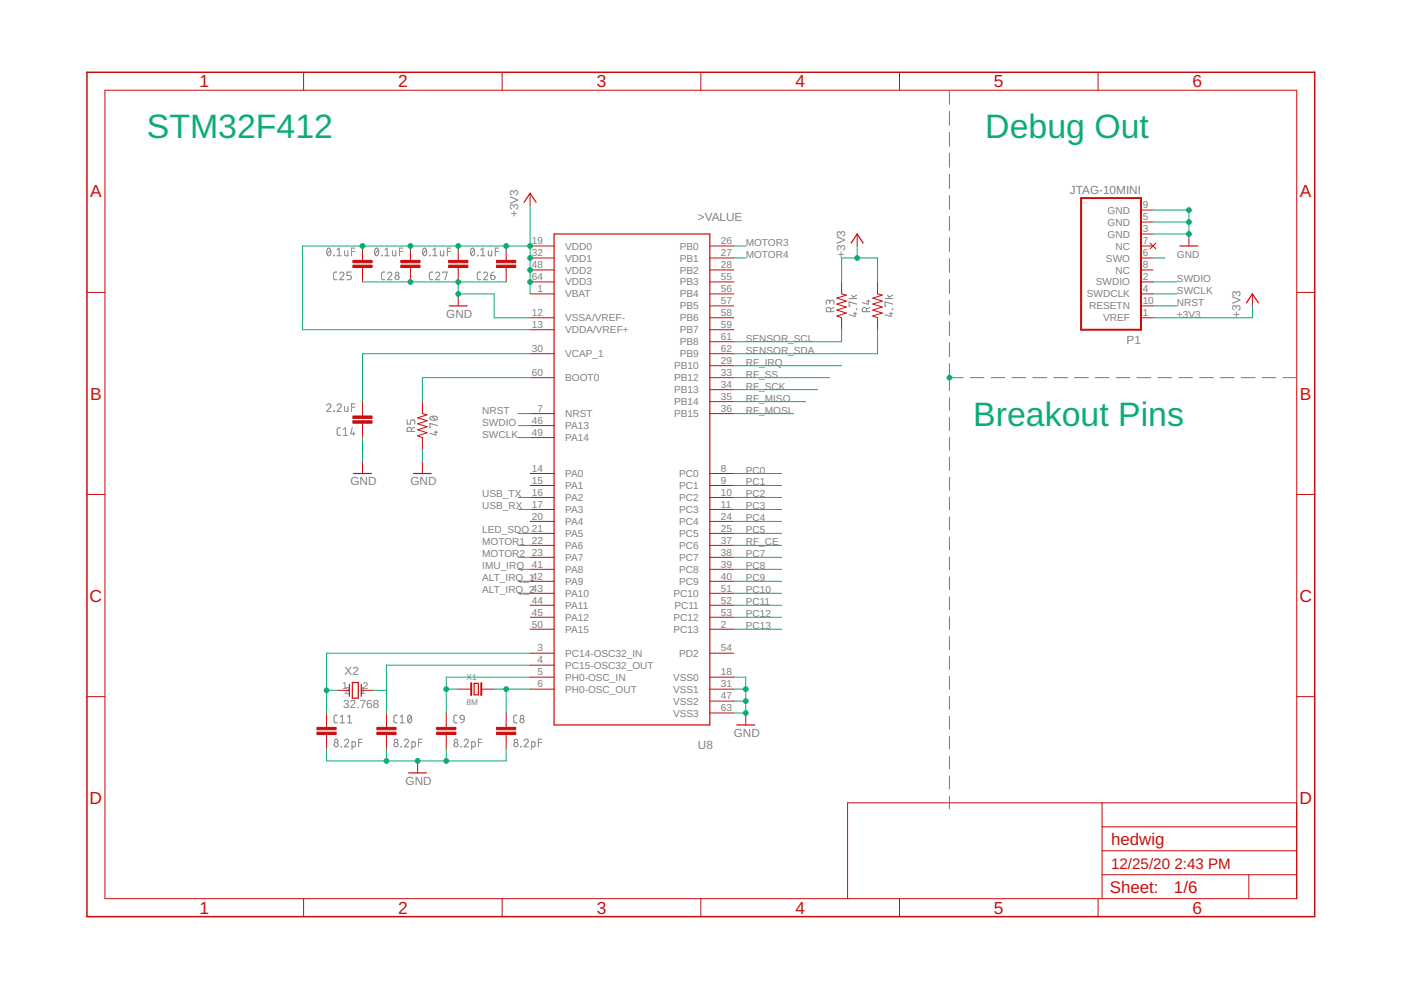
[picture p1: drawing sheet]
<svg xmlns="http://www.w3.org/2000/svg" width="297mm" height="210mm" viewBox="0 0 297 210" stroke-linecap="round" stroke-linejoin="round" font-family="sans-serif">
<g fill="none" stroke="#808080" stroke-width=".21">
<path d="M69.5 52.7l.2-.1a.97 .97 0 0 1 0 1.6 1.02 1.02 0 0 1-.2-1.5zM70.1 53l-.8 .9M70.8 54.1v.1zM71.4 57.7h-.5l-.2 .3v1.1l.2 .2h.5M71.5 54.2h.8M71.5 53l.4-.4v1.6M72 58a.44 .44 0 0 1 .6-.3 .44 .44 0 0 1 .2 .7l-.8 .9h.9M73 53.1l.1 1 .2 .1h.5v-1.1M74.5 57.7h-.9v.7h.5a.46 .46 0 0 1 .4 .5 .46 .46 0 0 1-.4 .4h-.5M74.5 53.3h.7M75.2 52.6h-.7v1.6M79.6 52.7l.3-.1a.95 .95 0 0 1 0 1.6 1.04 1.04 0 0 1-.3-1.5z"/>
<path d="M80.2 53l-.7 .9M80.9 54.1l.1 .1zM81.6 57.7h-.5l-.2 .3v1.1l.2 .2h.5M81.6 54.2h.9M81.6 53l.5-.4v1.6M82.2 58a.45 .45 0 0 1 .6-.3 .45 .45 0 0 1 .2 .7l-.8 .9h.9M83.2 53.1v1l.3 .1h.4v-1.1M84.7 53.3h.7M85.4 52.6h-.7v1.6M89.8 52.7l.2-.1a.95 .95 0 0 1 0 1.6 1.04 1.04 0 0 1-.2-1.5zM90.4 53l-.7 .9M91.1 54.1l.1 .1z"/>
<path d="M91.8 57.7h-.6l-.2 .3 .1 1.1 .1 .2h.6M91.8 54.2h.9M91.8 53l.4-.4v1.6M92.3 58a.45 .45 0 0 1 .7-.3 .45 .45 0 0 1 .1 .7l-.8 .9h.9M93.4 53.1v1l.2 .1h.5v-1.1M93.9 57.9v-.2h.9l-.4 1.6M94.8 53.3h.8M95.6 52.6h-.8v1.6M99.9 52.7l.3-.1a.95 .95 0 0 1 0 1.6 1.04 1.04 0 0 1-.3-1.5zM100.5 53l-.7 .9M101.2 54.1l.1 .1zM101.9 57.7h-.5l-.2 .3v1.1l.2 .2h.5"/>
<path d="M101.9 54.2h.9M101.9 53l.5-.4v1.6M102.5 58a.45 .45 0 0 1 .6-.3 .45 .45 0 0 1 .2 .7l-.8 .9h.9M103.5 53.1v1l.3 .1h.4v-1.1M104.1 58.4h.5a.45 .45 0 0 1 .4 .5 .45 .45 0 0 1-.5 .4 .45 .45 0 0 1-.4-.4zM104.8 57.7l-.6 .3-.1 .4M105 53.3h.7M105.7 52.6h-.7v1.6M175.9 64.1a.44 .44 0 0 1 .5-.5 .44 .44 0 0 1 .4 .5v.4M175.9 64.3v-.3a.37 .37 0 0 0-.3-.4 .37 .37 0 0 0-.4 .4v.5M176.1 66.1v-.5a.46 .46 0 0 0-.4-.4 .46 .46 0 0 0-.5 .4v.5h1.6M176.8 65.2l-.7 .3"/>
<path d="M180 63.3h1.7M180.6 62.6l.5 .7M180.9 66.5h.8M181.3 66.2v.9l-1.3-.4M181.6 65.5l.1 .1zM181.7 64.5l-1.7-.5v.9h.2M181.7 62.6l-.8 .4M183.7 66.1v-.5a.46 .46 0 0 0-.4-.4 .46 .46 0 0 0-.5 .4v.5h1.6M183.7 63.9h.7M184.1 63.6v.9l-1.3-.3M184.4 65.2l-.7 .3M187.6 63.3h1.7"/>
<path d="M188.2 62.6l.5 .7M188.6 66.5h.7M188.9 66.2v.9l-1.3-.4M189.2 65.5l.1 .1zM189.3 64.5l-1.7-.5v.9h.2M189.3 62.6l-.8 .4M69.3 86a.44 .44 0 0 1 .6-.4 .44 .44 0 0 1 .1 .7l-.7 .9h.9M70.8 87.1v.1zM71.5 86a.44 .44 0 0 1 .6-.4 .44 .44 0 0 1 .1 .7l-.7 .9h.8M72.2 90.7h-.5l-.2 .4v1l.2 .2h.5M72.8 92.3h.9M72.8 91.1l.4-.4v1.6"/>
<path d="M73 86.1l.1 1 .2 .1h.5v-1.1M74.5 86.3h.7M74.7 90.7l-.4 1.3h.9M75 91.6v.7M75.2 85.6h-.7v1.6M86.3 89v.9h.7v-.5a.46 .46 0 0 1 .5-.4 .46 .46 0 0 1 .4 .4v.5M87.2 91.5v-.5a.46 .46 0 0 0-.4-.4 .46 .46 0 0 0-.5 .4v.5h1.6M87.9 90.6l-.7 .3M91.2 88.4a1.04 1.04 0 0 1 1.6 .3 .95 .95 0 0 1-1.7 0zM91.5 88.3l.9 .7M92.1 91.6h.7M92.4 91.4v.8l-1.3-.3"/>
<path d="M92.8 90.2l-1.7-.4v.9h.2M71.5 151.6l-.4 .1-.3 .3 .1 1.2 .6 .1M72.1 153.3h.9M72.1 152l.5-.4v1.7M72.3 158.3h.1zM73 157.1a.44 .44 0 0 1 .7-.4 .44 .44 0 0 1 .1 .7l-.8 .9h.9M73.7 153.3h.9M73.7 152l.4-.4v1.7M74.6 158.3h.6l.1-.1 .1-.7-.2-.2h-.6v1.6M76.1 157.4h.7M76.8 156.7h-.7v1.6M84.2 151.6l-.4 .1-.3 .3v1l.3 .2 .4 .1"/>
<path d="M84.8 153.3h.9M84.8 152l.5-.4v1.7M85 158.3h.1zM85.7 157.1a.44 .44 0 0 1 .7-.4 .44 .44 0 0 1 .1 .7l-.8 .9h.9M86.6 151.7l.2-.1a.97 .97 0 0 1 0 1.7 1.02 1.02 0 0 1-.2-1.6zM87.2 152l-.7 .9M87.3 158.3h.6l.1-.1 .1-.7-.2-.2h-.6v1.6M88.7 157.4h.8M89.5 156.7h-.8v1.6M96.9 151.6l-.4 .1-.3 .3v1l.3 .2 .4 .1M97.7 151.8l.3-.2 .3 .2 .1 .7-.8-.1-.1-.3zM97.7 158.3h.1z"/>
<path d="M98.4 157.1a.45 .45 0 0 1 .6-.4 .45 .45 0 0 1 .2 .7l-.8 .9h.9M98.4 152.5l-.1 .5-.6 .3M100 158.3h.6l.1-.1 .1-.7-.2-.2h-.6v1.6M101.4 157.4h.8M102.2 156.7h-.8v1.6M109.6 151.6l-.5 .1-.2 .3v1l.2 .2 .5 .1M110.4 158.3h.1zM111.1 157.1a.45 .45 0 0 1 .6-.4 .45 .45 0 0 1 .2 .7l-.8 .9h.9M112.7 158.3h.7v-.8l-.1-.2h-.6v1.6M114.1 157.4h.8M114.9 156.7h-.8v1.6"/>
<circle cx="84.2" cy="58.9" r=".45"/>
<circle cx="84.2" cy="58" r=".36"/>
<circle cx="71.3" cy="157.9" r=".45"/>
<circle cx="71.3" cy="157.1" r=".36"/>
<circle cx="84" cy="157.9" r=".46"/>
<circle cx="84" cy="157.1" r=".37"/>
<circle cx="96.7" cy="157.1" r=".36"/>
<circle cx="96.7" cy="157.9" r=".46"/>
<circle cx="109.4" cy="157.1" r=".36"/>
<circle cx="109.4" cy="157.9" r=".46"/>
<circle cx="110.7" cy="152.8" r=".45"/>
<circle cx="110.7" cy="152" r=".36"/>
</g>
<g fill="none" stroke="#c90d0c" stroke-width=".25">
<path d="M111.1 42.9l1.3-1.9 1.3 1.9M117.5 49.6h33v104.1h-33zM180.5 51.5l1.2-1.9 1.3 1.9M250.2 52.2h3.8M95.2 64.9h3.9M264.3 64.2l1.2-1.9 1.3 1.9M75 100.4h3.8M87.7 100.4h3.7M74.1 145.1v2.5M74.7 144.7h1.3v3.3h-1.3zM76.6 145.1v2.5M100.5 144.9h.9v2.4h-.9z"/>
<path d="M156.2 153.7h3.8M86.6 163.9h3.8"/>
</g>
<g fill="none" stroke="#c90d0c" stroke-width=".21">
<path d="M22.2 19.1h252.7v171.4h-252.7zM64.4 15.3v3.8M106.5 15.3v3.8M148.6 15.3v3.8M190.7 15.3v3.8M232.8 15.3v3.8M76.9 52.2v3M76.9 56.7v3.1M87 52.2v3M87 56.7v3.1M97.2 52.2v3M97.2 56.7v3.1"/>
<path d="M107.3 52.2v3M107.3 56.7v3.1M112.4 52.2h5.1M112.4 54.7h5.1M112.4 57.2h5.1M112.4 59.8h5.1M112.4 41v2.5M150.5 52.2h5.1M150.5 54.7h5.1M150.5 57.2h5.1M150.5 59.8h5.1M178.4 59.8v2.5l1.1 .3-2.1 .6 2.1 .6-2.1 .7 2.1 .6-2.1 .6 2.1 .7-2.1 .6 1 .4v2.5"/>
<path d="M181.7 49.6v2.6M186.1 59.8v2.5l1 .3-2.1 .6 2.1 .6-2.1 .7 2.1 .6-2.1 .6 2.1 .7-2.1 .6 1.1 .4v2.5M241.9 52.2h2.6M241.9 54.7h2.6M241.9 57.2h2.6M241.9 59.8h2.6M241.9 49.6h2.6M241.9 47.1h2.6M241.9 44.5h2.6M243.8 51.5l1.3 1.2M245.1 51.5l-1.3 1.2M252.1 49.6v2.6"/>
<path d="M18.4 62h3.8M97.2 62.3v2.6M112.4 62.3h5.1M112.4 67.4h5.1M112.4 69.9h5.1M112.4 75h5.1M150.5 62.3h5.1M150.5 67.4h5.1M150.5 69.9h5.1M150.5 77.5h5.1M150.5 75h5.1M150.5 64.9h5.1"/>
<path d="M150.5 72.5h5.1M241.9 62.3h2.6M241.9 67.4h2.6M241.9 64.9h2.6M265.5 62.3v2.6M274.9 62h3.8M76.9 85.2v3M76.9 89.7v3.1M76.9 97.9v2.5M89.6 85.2v2.5l1 .2-2.1 .7 2.1 .6-2.1 .7 2.1 .6-2.1 .6 2.1 .7-2.1 .6 1.1 .4v2.5M89.6 97.9v2.5M112.4 87.7h5.1"/>
<path d="M112.4 80.1h5.1M112.4 90.2h5.1M112.4 92.8h5.1M150.5 87.7h5.1M150.5 80.1h5.1M150.5 82.6h5.1M150.5 85.2h5.1M18.4 104.8h3.8M112.4 100.4h5.1M112.4 102.9h5.1M112.4 105.5h5.1M112.4 108h5.1"/>
<path d="M112.4 110.6h5.1M112.4 113.1h5.1M112.4 115.6h5.1M112.4 118.2h5.1M150.5 100.4h5.1M150.5 102.9h5.1M150.5 105.5h5.1M150.5 108h5.1M150.5 110.6h5.1M150.5 113.1h5.1M150.5 115.6h5.1M150.5 118.2h5.1"/>
<path d="M274.9 104.8h3.8M112.4 133.4h5.1M112.4 138.5h5.1M112.4 120.7h5.1M112.4 123.3h5.1M112.4 125.8h5.1M112.4 128.3h5.1M112.4 130.9h5.1M150.5 133.4h5.1M150.5 138.5h5.1M150.5 120.7h5.1M150.5 123.3h5.1"/>
<path d="M150.5 125.8h5.1M150.5 128.3h5.1M150.5 130.9h5.1M18.4 147.7h3.8M69.2 151.2v3M69.2 155.7v3.1M71.5 146.4h2.6M76.6 146.4h2.5M81.9 151.2v3M81.9 155.7v3.1M94.6 151.2v3M94.6 155.7v3.1"/>
<path d="M97.2 146.1h2.5M102.2 146.1h2.6M107.3 151.2v3M107.3 155.7v3.1M112.4 141h5.1M112.4 143.6h5.1M112.4 146.1h5.1M150.5 143.6h5.1M150.5 146.1h5.1M150.5 148.7h5.1M150.5 151.2h5.1M158.1 151.2v2.5"/>
<path d="M274.9 147.7h3.8M88.5 161.3v2.6M233.7 170.2v20.3M233.7 175.3h41.2M274.9 170.2h-95.2v20.3M64.4 190.5v3.9M106.5 190.5v3.9M148.6 190.5v3.9M190.7 190.5v3.9M232.8 190.5v3.9M233.7 185.5h41.2M233.7 180.4h41.2"/>
<path d="M264.8 185.5v5"/>
</g>
<path d="M229.2 42h12.7v27.9h-12.7zM99.9 144.8v2.6M102 144.8v2.6" fill="none" stroke="#c90d0c" stroke-width=".42"/>
<g fill="#c90d0c" stroke="#c90d0c" stroke-width=".21">
<path d="M74.8 88.2h4.1v.5h-4.1z"/>
<path d="M74.8 89.2h4.1v.5h-4.1z"/>
<path d="M105.3 55.2h4v.5h-4z"/>
<path d="M105.3 56.2h4v.5h-4z"/>
<path d="M95.1 55.2h4.1v.5h-4.1z"/>
<path d="M95.1 56.2h4.1v.5h-4.1z"/>
<path d="M85 55.2h4v.5h-4z"/>
<path d="M85 56.2h4v.5h-4z"/>
<path d="M74.8 55.2h4.1v.5h-4.1z"/>
<path d="M74.8 56.2h4.1v.5h-4.1z"/>
<path d="M105.3 155.2h4v.5h-4z"/>
<path d="M105.3 154.2h4v.5h-4z"/>
<path d="M92.6 155.2h4v.5h-4z"/>
<path d="M92.6 154.2h4v.5h-4z"/>
<path d="M79.9 155.2h4.1v.5h-4.1z"/>
<path d="M79.9 154.2h4.1v.5h-4.1z"/>
<path d="M67.2 155.2h4.1v.5h-4.1z"/>
<path d="M67.2 154.2h4.1v.5h-4.1z"/>
</g>
<path d="M18.4 15.3h260.3v179.1h-260.3z" fill="none" stroke="#c90d0c" stroke-width=".32"/>
<g fill="none" stroke="#0dab76" stroke-width=".21">
<path d="M201.3 19.1v3M201.3 23.6v3M201.3 28.1v2.9M201.3 32.5v3M201.3 37v2.9M76.9 59.8h30.4M97.2 59.8v2.5h7.6v5.1h7.6M112.4 52.2h-48.2v17.7h48.2M112.4 43.5v18.8M155.6 52.2h2.5M155.6 54.7h2.5M178.4 59.8v-5.1h7.7v5.1"/>
<path d="M181.7 52.2v2.5M201.3 41.4v3M201.3 45.9v3M201.3 50.4v2.9M201.3 54.8v3M201.3 59.3v2.9M244.5 44.5h7.6v5.1h-7.6M244.5 47.1h7.6M244.5 59.8h5M244.5 54.7h2.5M112.4 75h-35.5v10.2M155.6 77.5h22.8"/>
<path d="M178.4 69.9v2.6h-22.8M186.1 69.9v5.1h-30.5M201.3 63.7v3M201.3 68.2v3M201.3 72.7v2.9M201.3 77.1v5.7M244.5 62.3h5M244.5 64.9h5M265.5 64.9v2.5h-21M76.9 92.8v5.1M89.6 95.3v2.6M109.9 87.7h2.5"/>
<path d="M109.9 90.2h2.5M109.9 92.8h2.5M112.4 80.1h-22.8v5.1M155.6 87.7h12.7M155.6 80.1h20.3M155.6 82.6h17.8M155.6 85.2h15.2M201.3 80.1h2.9M201.3 84.3v2.7M201.3 88.5v2.7M201.3 92.8v2.7M201.3 97v2.7"/>
<path d="M205.7 80.1h2.9M210.1 80.1h2.9M214.5 80.1h3M219 80.1h2.9M223.4 80.1h2.9M227.8 80.1h2.9M232.2 80.1h2.9M236.6 80.1h3M241.1 80.1h2.9M245.5 80.1h2.9M249.9 80.1h2.9M254.3 80.1h3"/>
<path d="M258.7 80.1h3M263.2 80.1h2.9M267.6 80.1h2.9M272 80.1h2.9M109.9 115.6h2.5M109.9 118.2h2.5M109.9 105.5h2.5M109.9 108h2.5M109.9 113.1h2.5M155.6 115.6h10.1M155.6 118.2h10.1M155.6 105.5h10.1"/>
<path d="M155.6 108h10.1M155.6 113.1h10.1M155.6 102.9h10.1M155.6 110.6h10.1M155.6 100.4h10.1M201.3 101.2v2.7M201.3 105.4v2.7M201.3 109.6v2.8M201.3 113.9v2.7M201.3 118.1v2.7M109.9 123.3h2.5M109.9 125.8h2.5"/>
<path d="M109.9 120.7h2.5M112.4 138.5h-43.2v12.7M155.6 123.3h10.1M155.6 125.8h10.1M155.6 128.3h10.1M155.6 130.9h10.1M155.6 133.4h10.1M155.6 120.7h10.1M201.3 122.3v2.7M201.3 126.5v2.8M201.3 130.8v2.7M201.3 135v2.7"/>
<path d="M201.3 139.2v2.7M69.2 158.8v2.5h38.1v-2.5M69.2 146.4h2.3M79.1 146.4h2.8M81.9 158.8v2.5M94.6 146.1h2.6M94.6 158.8v2.5M104.8 146.1h7.6M107.3 146.1v5.1M112.4 143.6h-17.8v7.6M112.4 141h-30.5v10.2M155.6 143.6h2.5v7.6h-2.5"/>
<path d="M155.6 146.1h2.5M155.6 148.7h2.5M201.3 143.4v2.8M201.3 147.7v2.7M201.3 151.9v2.7M201.3 156.1v2.7M201.3 160.3v2.7M201.3 164.5v2.8M201.3 168.8v2.7"/>
</g>
<g fill="#0dab76" stroke="#0dab76" stroke-width=".21">
<circle cx="158.1" cy="146.1" r=".51"/>
<circle cx="158.1" cy="148.7" r=".51"/>
<circle cx="158.1" cy="151.2" r=".51"/>
<circle cx="252.1" cy="49.6" r=".51"/>
<circle cx="252.1" cy="44.5" r=".51"/>
<circle cx="252.1" cy="47.1" r=".51"/>
<circle cx="94.6" cy="161.3" r=".51"/>
<circle cx="81.9" cy="161.3" r=".51"/>
<circle cx="88.5" cy="161.3" r=".51"/>
<circle cx="97.2" cy="59.8" r=".51"/>
<circle cx="97.2" cy="62.3" r=".51"/>
<circle cx="87" cy="59.8" r=".51"/>
<circle cx="107.3" cy="146.1" r=".51"/>
<circle cx="94.6" cy="146.1" r=".51"/>
<circle cx="69.2" cy="146.4" r=".51"/>
<circle cx="181.7" cy="54.7" r=".51"/>
<circle cx="112.4" cy="59.8" r=".51"/>
<circle cx="112.4" cy="57.2" r=".51"/>
<circle cx="112.4" cy="54.7" r=".51"/>
<circle cx="112.4" cy="52.2" r=".51"/>
<circle cx="107.3" cy="52.2" r=".51"/>
<circle cx="97.2" cy="52.2" r=".51"/>
<circle cx="87" cy="52.2" r=".51"/>
<circle cx="76.9" cy="52.2" r=".51"/>
<circle cx="201.3" cy="80.1" r=".51"/>
</g>
<g font-size="7.2" fill="#0dab76">
<text x="31.1" y="29.3">STM32F412</text>
<text x="208.9" y="29.3">Debug Out</text>
<text x="206.4" y="90.2">Breakout Pins</text>
</g>
<g font-size="3.7" fill="#c90d0c">
<text x="42.3" y="18.5">1</text>
<text x="84.4" y="18.5">2</text>
<text x="126.5" y="18.5">3</text>
<text x="168.6" y="18.5">4</text>
<text x="210.7" y="18.5">5</text>
<text x="252.9" y="18.5">6</text>
<text x="19.1" y="41.9">A</text>
<text x="275.6" y="41.9">A</text>
<text x="19.1" y="84.7">B</text>
<text x="275.6" y="84.7">B</text>
<text x="19" y="127.6">C</text>
<text x="275.5" y="127.6">C</text>
<text x="19" y="170.4">D</text>
<text x="275.5" y="170.4">D</text>
<text x="42.3" y="193.7">1</text>
<text x="84.4" y="193.7">2</text>
<text x="126.5" y="193.7">3</text>
<text x="168.6" y="193.7">4</text>
<text x="210.7" y="193.7">5</text>
<text x="252.9" y="193.7">6</text>
</g>
<g font-size="3.6" fill="#c90d0c">
<text x="235.6" y="179.1">hedwig</text>
<text x="235.3" y="189.4">Sheet:</text>
<text x="248.9" y="189.3">1/6</text>
</g>
<g font-size="3.2" fill="#c90d0c">
<text x="235.6" y="184.2">12/25/20</text>
<text x="249" y="184.2">2:43 PM</text>
</g>
<g font-size="2.5" fill="#808080">
<text x="226.8" y="41.2">JTAG-10MINI</text>
<text x="109.9" y="46.1" transform="rotate(-90 109.9 46.1)">+3V3</text>
<text x="148" y="46.9">&gt;VALUE</text>
<text x="179.2" y="54.7" transform="rotate(-90 179.2 54.7)">+3V3</text>
<text x="94.6" y="67.4">GND</text>
<text x="263" y="67.4" transform="rotate(-90 263 67.4)">+3V3</text>
<text x="238.9" y="73">P1</text>
<text x="74.3" y="102.9">GND</text>
<text x="87" y="102.9">GND</text>
<text x="73" y="143.1">X2</text>
<text x="72.8" y="150.2">32.768</text>
<text x="148" y="158.8">U8</text>
<text x="155.6" y="156.3">GND</text>
<text x="86" y="166.4">GND</text>
</g>
<g font-size="2.1" fill="#808080">
<text x="234.8" y="47.8">GND</text>
<text x="234.8" y="45.3">GND</text>
<text x="242.3" y="46.7">5</text>
<text x="242.3" y="44.2">9</text>
<text x="112.8" y="51.8">19</text>
<text x="119.8" y="52.9">VDD0</text>
<text x="144.1" y="52.9">PB0</text>
<text x="152.8" y="51.8">26</text>
<text x="158.1" y="52.1">MOTOR3</text>
<text x="234.8" y="50.4">GND</text>
<text x="236.5" y="52.9">NC</text>
<text x="242.3" y="49.3">3</text>
<text x="242.3" y="51.8">7</text>
<text x="112.8" y="54.3">32</text>
<text x="112.8" y="56.9">48</text>
<text x="112.8" y="59.4">64</text>
<text x="119.8" y="55.4">VDD1</text>
<text x="119.8" y="58">VDD2</text>
<text x="144.1" y="55.4">PB1</text>
<text x="144.1" y="58">PB2</text>
<text x="152.8" y="54.3">27</text>
<text x="152.8" y="56.9">28</text>
<text x="152.8" y="59.4">55</text>
<text x="158.1" y="54.7">MOTOR4</text>
<text x="234.5" y="55.4">SWO</text>
<text x="236.5" y="58">NC</text>
<text x="242.3" y="56.9">8</text>
<text x="242.3" y="59.4">2</text>
<text x="242.3" y="54.3">6</text>
<text x="249.5" y="54.7">GND</text>
<text x="249.5" y="59.8">SWDIO</text>
<text x="114" y="61.9">1</text>
<text x="119.8" y="63.1">VBAT</text>
<text x="119.8" y="60.5">VDD3</text>
<text x="144.1" y="60.5">PB3</text>
<text x="144.1" y="63.1">PB4</text>
<text x="144.1" y="65.6">PB5</text>
<text x="152.8" y="61.9">56</text>
<text x="152.8" y="64.5">57</text>
<text x="230.4" y="63.1">SWDCLK</text>
<text x="230.9" y="65.6">RESETN</text>
<text x="232.3" y="60.5">SWDIO</text>
<text x="242.3" y="64.5">10</text>
<text x="242.3" y="61.9">4</text>
<text x="249.5" y="64.8">NRST</text>
<text x="249.5" y="62.3">SWCLK</text>
<text x="112.8" y="67">12</text>
<text x="112.8" y="69.6">13</text>
<text x="119.8" y="68.1">VSSA/VREF-</text>
<text x="119.8" y="70.7">VDDA/VREF+</text>
<text x="144.1" y="68.1">PB6</text>
<text x="144.1" y="70.7">PB7</text>
<text x="152.8" y="67">58</text>
<text x="152.8" y="69.6">59</text>
<text x="233.9" y="68.1">VREF</text>
<text x="242.3" y="67">1</text>
<text x="249.5" y="67.4">+3V3</text>
<text x="112.8" y="74.6">30</text>
<text x="119.8" y="75.8">VCAP_1</text>
<text x="144.1" y="73.2">PB8</text>
<text x="144.1" y="75.8">PB9</text>
<text x="152.8" y="77.2">29</text>
<text x="152.8" y="72.1">61</text>
<text x="152.8" y="74.6">62</text>
<text x="158.1" y="75">SENSOR_SDA</text>
<text x="158.1" y="77.5">RF_IRQ</text>
<text x="158.1" y="72.5">SENSOR_SCL</text>
<text x="112.8" y="79.7">60</text>
<text x="119.8" y="80.8">BOOT0</text>
<text x="142.9" y="78.3">PB10</text>
<text x="142.9" y="80.8">PB12</text>
<text x="142.9" y="83.4">PB13</text>
<text x="152.8" y="79.7">33</text>
<text x="152.8" y="82.3">34</text>
<text x="158.1" y="80.1">RF_SS</text>
<text x="158.1" y="82.6">RF_SCK</text>
<text x="102.2" y="87.7">NRST</text>
<text x="112.8" y="89.9">46</text>
<text x="114" y="87.3">7</text>
<text x="119.8" y="88.5">NRST</text>
<text x="142.9" y="85.9">PB14</text>
<text x="142.9" y="88.5">PB15</text>
<text x="152.8" y="84.8">35</text>
<text x="152.8" y="87.3">36</text>
<text x="158.1" y="85.2">RF_MISO</text>
<text x="158.1" y="87.7">RF_MOSI</text>
<text x="102.2" y="90.2">SWDIO</text>
<text x="102.2" y="92.8">SWCLK</text>
<text x="112.8" y="92.4">49</text>
<text x="119.8" y="91">PA13</text>
<text x="119.8" y="93.5">PA14</text>
<text x="112.8" y="100">14</text>
<text x="119.8" y="101.2">PA0</text>
<text x="144" y="101.2">PC0</text>
<text x="152.8" y="100">8</text>
<text x="158.1" y="100.4">PC0</text>
<text x="102.2" y="105.5">USB_TX</text>
<text x="112.8" y="102.6">15</text>
<text x="112.8" y="105.1">16</text>
<text x="112.8" y="107.7">17</text>
<text x="119.8" y="103.7">PA1</text>
<text x="119.8" y="106.2">PA2</text>
<text x="144" y="103.7">PC1</text>
<text x="144" y="106.2">PC2</text>
<text x="152.8" y="102.6">9</text>
<text x="152.8" y="105.1">10</text>
<text x="152.8" y="107.7">11</text>
<text x="158.1" y="102.9">PC1</text>
<text x="158.1" y="105.5">PC2</text>
<text x="102.2" y="108">USB_RX</text>
<text x="102.2" y="113.1">LED_SDO 21</text>
<text x="112.8" y="110.2">20</text>
<text x="119.8" y="108.8">PA3</text>
<text x="119.8" y="111.3">PA4</text>
<text x="119.8" y="113.9">PA5</text>
<text x="144" y="108.8">PC3</text>
<text x="144" y="111.3">PC4</text>
<text x="144" y="113.9">PC5</text>
<text x="152.8" y="110.2">24</text>
<text x="152.8" y="112.7">25</text>
<text x="158.1" y="108">PC3</text>
<text x="158.1" y="110.6">PC4</text>
<text x="158.1" y="113.1">PC5</text>
<text x="102.2" y="115.6">MOTOR1</text>
<text x="102.2" y="118.2">MOTOR2</text>
<text x="112.8" y="115.3">22</text>
<text x="112.8" y="117.8">23</text>
<text x="119.8" y="116.4">PA6</text>
<text x="119.8" y="118.9">PA7</text>
<text x="144" y="116.4">PC6</text>
<text x="144" y="118.9">PC7</text>
<text x="152.8" y="115.3">37</text>
<text x="152.8" y="117.8">38</text>
<text x="158.1" y="115.6">RF_CE</text>
<text x="158.1" y="118.2">PC7</text>
<text x="102.2" y="120.7">IMU_IRQ</text>
<text x="102.2" y="123.2">ALT_IRQ_142</text>
<text x="102.2" y="125.8">ALT_IRQ_243</text>
<text x="112.8" y="120.4">41</text>
<text x="119.8" y="121.5">PA8</text>
<text x="119.8" y="124">PA9</text>
<text x="144" y="121.5">PC8</text>
<text x="144" y="124">PC9</text>
<text x="152.8" y="120.4">39</text>
<text x="152.8" y="122.9">40</text>
<text x="152.8" y="125.4">51</text>
<text x="158.1" y="123.2">PC9</text>
<text x="158.1" y="125.8">PC10</text>
<text x="158.1" y="120.7">PC8</text>
<text x="112.8" y="128">44</text>
<text x="112.8" y="130.5">45</text>
<text x="119.8" y="126.6">PA10</text>
<text x="119.8" y="129.1">PA11</text>
<text x="119.8" y="131.6">PA12</text>
<text x="142.8" y="126.6">PC10</text>
<text x="142.8" y="131.6">PC12</text>
<text x="143" y="129.1">PC11</text>
<text x="152.8" y="128">52</text>
<text x="152.8" y="130.5">53</text>
<text x="158.1" y="128.3">PC11</text>
<text x="158.1" y="130.9">PC12</text>
<text x="112.8" y="133.1">50</text>
<text x="119.8" y="134.2">PA15</text>
<text x="142.8" y="134.2">PC13</text>
<text x="152.8" y="133.1">2</text>
<text x="158.1" y="133.4">PC13</text>
<text x="114" y="138.1">3</text>
<text x="114" y="140.7">4</text>
<text x="114" y="143.2">5</text>
<text x="119.8" y="139.2">PC14-OSC32_IN</text>
<text x="119.8" y="141.8">PC15-OSC32_OUT</text>
<text x="144" y="139.2">PD2</text>
<text x="152.8" y="143.2">18</text>
<text x="152.8" y="138.1">54</text>
<text x="72.5" y="146">1</text>
<text x="73.1" y="147.1">2</text>
<text x="76.4" y="147.1">1</text>
<text x="76.9" y="146">2</text>
<text x="114" y="145.7">6</text>
<text x="119.8" y="144.3">PH0-OSC_IN</text>
<text x="119.8" y="146.9">PH0-OSC_OUT</text>
<text x="142.7" y="144.3">VSS0</text>
<text x="142.7" y="146.9">VSS1</text>
<text x="142.7" y="149.4">VSS2</text>
<text x="152.8" y="145.7">31</text>
<text x="152.8" y="148.3">47</text>
<text x="142.7" y="151.9">VSS3</text>
<text x="152.8" y="150.8">63</text>
</g>
<g font-size="1.8" fill="#808080">
<text x="98.9" y="149.4">8M</text>
<text x="98.9" y="144.1">X1</text>
</g>
</svg>
